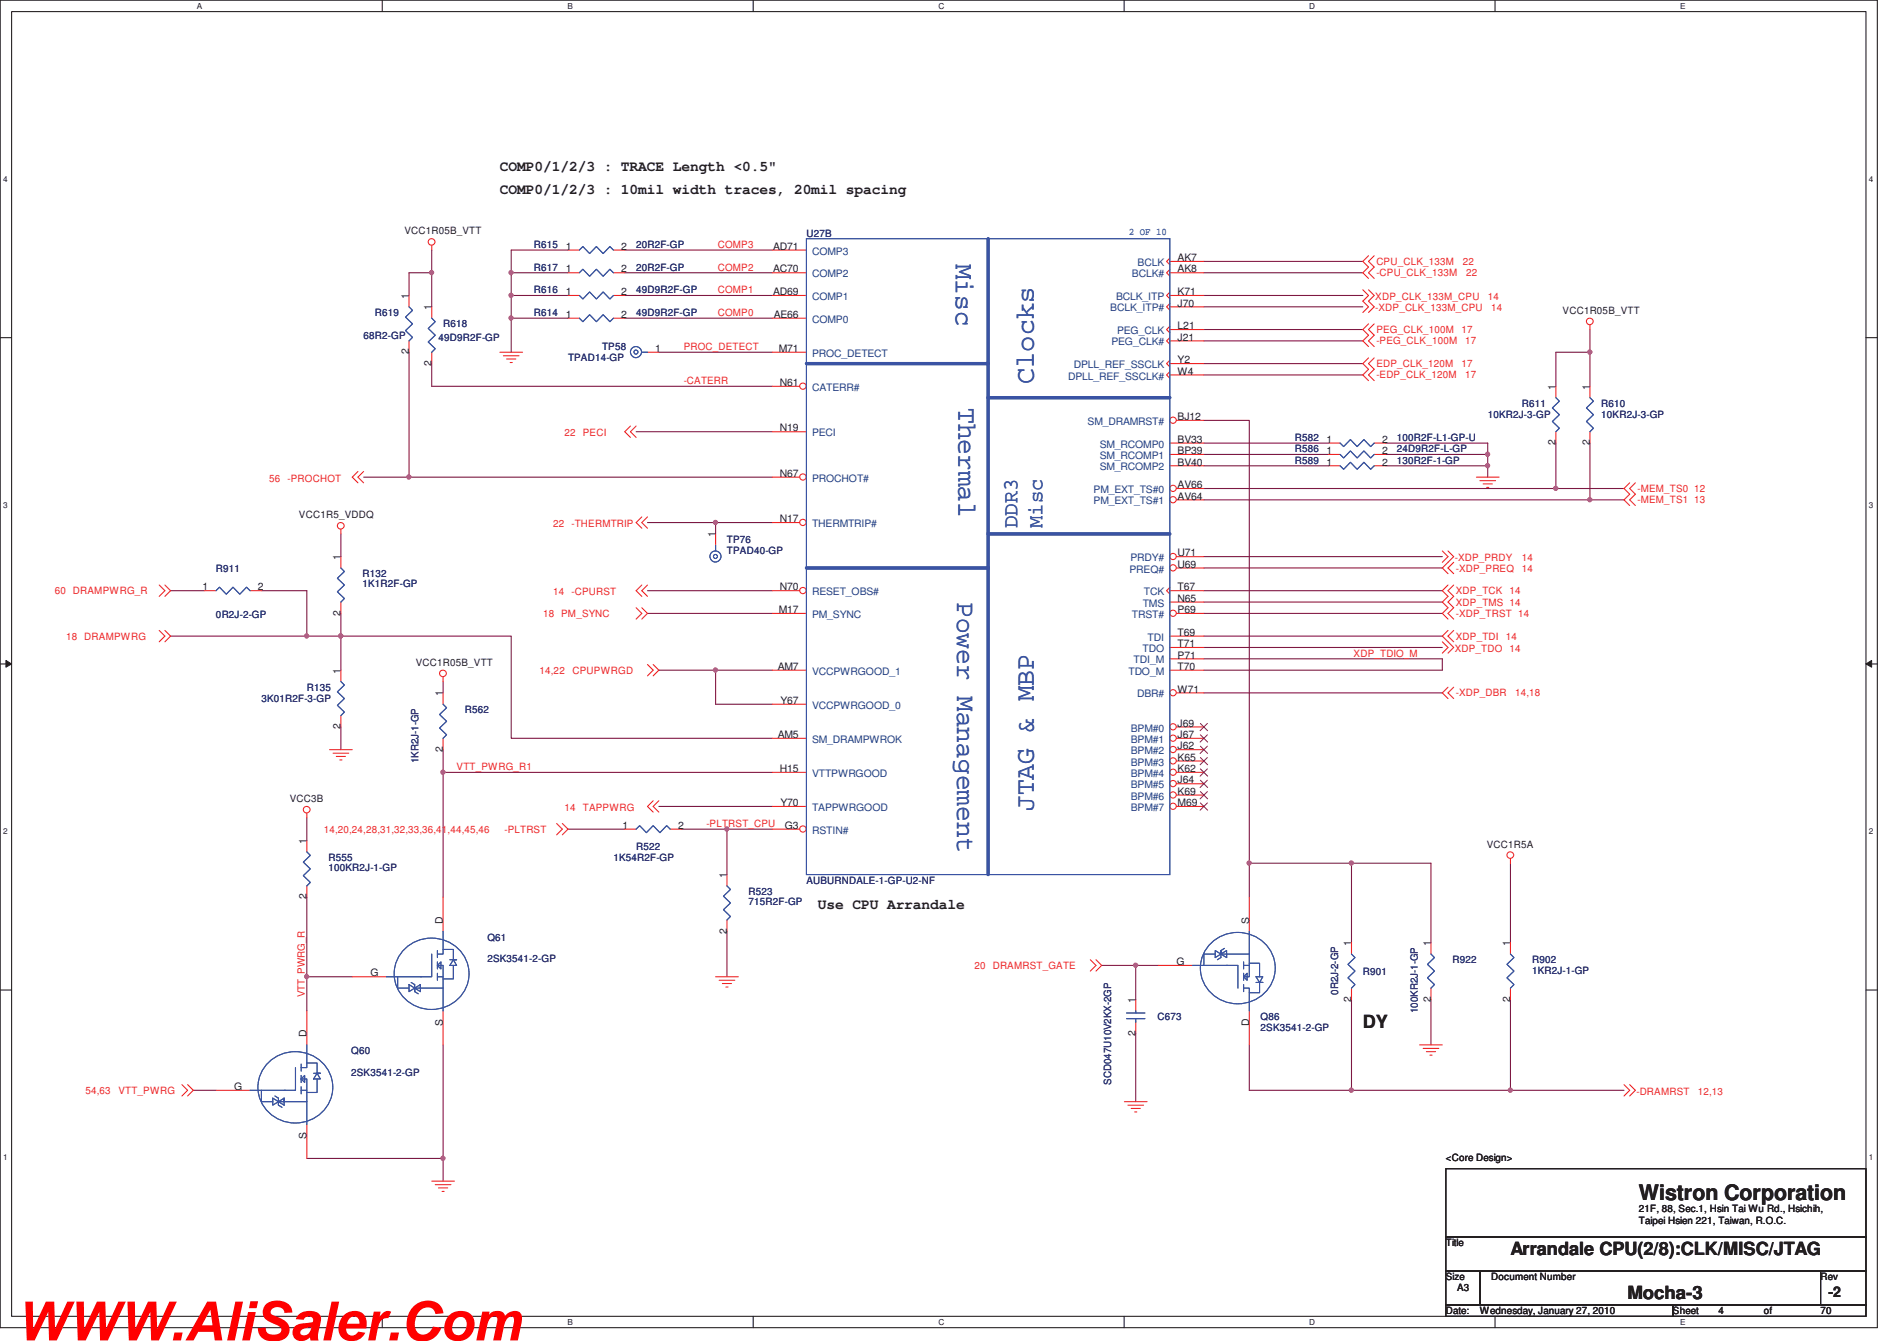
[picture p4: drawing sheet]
<svg xmlns="http://www.w3.org/2000/svg" width="297mm" height="210mm" viewBox="0 0 297 210" stroke-linecap="round" stroke-linejoin="round" font-family="sans-serif">
<path d="M0 0h294v207.9h-294zM1.8 1.8h290.4v204.3h-290.4z" fill="none" stroke="#231f20" stroke-width=".17"/>
<g fill="#fff">
<path d="M30.8 .2h.8v1.4h-.8z"/>
<path d="M30.8 206.3h.8v1.4h-.8z"/>
</g>
<path d="M59.9 0v1.8M59.9 206.1v1.8" fill="none" stroke="#231f20" stroke-width=".17"/>
<g fill="#fff">
<path d="M88.9 .2h.8v1.4h-.8z"/>
<path d="M88.9 206.3h.8v1.4h-.8z"/>
</g>
<path d="M117.9 0v1.8M117.9 206.1v1.8" fill="none" stroke="#231f20" stroke-width=".17"/>
<g fill="#fff">
<path d="M146.9 .2h.9v1.4h-.9z"/>
<path d="M146.9 206.3h.9v1.4h-.9z"/>
</g>
<path d="M176 0v1.8M176 206.1v1.8" fill="none" stroke="#231f20" stroke-width=".17"/>
<g fill="#fff">
<path d="M205 .2h.9v1.4h-.9z"/>
<path d="M205 206.3h.9v1.4h-.9z"/>
</g>
<path d="M234.1 0v1.8M234.1 206.1v1.8" fill="none" stroke="#231f20" stroke-width=".17"/>
<g fill="#fff">
<path d="M263.1 .2h.8v1.4h-.8z"/>
<path d="M263.1 206.3h.8v1.4h-.8z"/>
<path d="M.5 27.3h.7v1.4h-.7z"/>
<path d="M292.6 27.3h.7v1.4h-.7z"/>
<path d="M.5 78.4h.7v1.4h-.7z"/>
<path d="M292.6 78.4h.7v1.4h-.7z"/>
</g>
<path d="M0 52.9h1.8M292.2 52.9h1.8" fill="none" stroke="#231f20" stroke-width=".17"/>
<g fill="#fff">
<path d="M.5 129.5h.7v1.4h-.7z"/>
<path d="M292.6 129.5h.7v1.4h-.7z"/>
</g>
<path d="M0 104h1.8M292.2 104h1.8" fill="none" stroke="#231f20" stroke-width=".17"/>
<path d="M.9 103.4l.9 .6-.9 .5z" fill="#231f20"/>
<path d="M.9 103.4l.9 .6-.9 .5z" fill="none" stroke="#231f20" stroke-width=".16"/>
<path d="M292.2 104l.9-.6v1.1z" fill="#231f20"/>
<path d="M292.2 104l.9-.6v1.1z" fill="none" stroke="#231f20" stroke-width=".16"/>
<g fill="#fff">
<path d="M.5 180.5h.7v1.4h-.7z"/>
<path d="M292.6 180.5h.7v1.4h-.7z"/>
</g>
<path d="M0 155h1.8M292.2 155h1.8" fill="none" stroke="#231f20" stroke-width=".17"/>
<path d="M97.8 49.8h23.1M188.5 72.9h19.6M112.1 81.8h8.8" fill="none" stroke="#7f1542" stroke-width=".17"/>
<circle cx="112" cy="81.8" r=".32" fill="#b8529f"/>
<circle cx="112" cy="81.8" r=".32" fill="none" stroke="#b8529f" stroke-width=".17"/>
<path d="M64 55.2v19.5M217 72.9h16" fill="none" stroke="#7f1542" stroke-width=".17"/>
<circle cx="232.9" cy="72.9" r=".32" fill="#b8529f"/>
<circle cx="232.9" cy="72.9" r=".32" fill="none" stroke="#b8529f" stroke-width=".17"/>
<path d="M101.4 81.8h10.7v1.8M113.8 129.8h7.1" fill="none" stroke="#7f1542" stroke-width=".17"/>
<circle cx="113.8" cy="129.8" r=".32" fill="#b8529f"/>
<circle cx="113.8" cy="129.8" r=".32" fill="none" stroke="#b8529f" stroke-width=".17"/>
<path d="M80 49.8h8.9" fill="none" stroke="#7f1542" stroke-width=".17"/>
<circle cx="80" cy="49.8" r=".32" fill="#b8529f"/>
<circle cx="80" cy="49.8" r=".32" fill="none" stroke="#b8529f" stroke-width=".17"/>
<path d="M64 74.7h56.9" fill="none" stroke="#7f1542" stroke-width=".17"/>
<circle cx="64" cy="74.7" r=".32" fill="#b8529f"/>
<circle cx="64" cy="74.7" r=".32" fill="none" stroke="#b8529f" stroke-width=".17"/>
<g fill="none" stroke="#7f1542" stroke-width=".17">
<path d="M67.6 42.7v5.3M80 49.8v5.4M99.6 67.6h21.3M188.5 69.4h19.6M217 69.4h16M243.6 76.5h10.7M188.5 87.2h37.3M188.5 88.9h37.3M188.5 92.5h37.3M188.5 94.3h37.3M188.5 96.1h37.3M188.5 99.6h37.3"/>
<path d="M188.5 101.4h37.3M188.5 103.2h37.3v1.7h-37.3M188.5 108.5h37.3M103.2 126.3h17.7"/>
</g>
<circle cx="243.6" cy="76.5" r=".32" fill="#b8529f"/>
<circle cx="243.6" cy="76.5" r=".32" fill="none" stroke="#b8529f" stroke-width=".17"/>
<path d="M249 55.2v5.3" fill="none" stroke="#7f1542" stroke-width=".17"/>
<circle cx="248.9" cy="55.1" r=".32" fill="#b8529f"/>
<circle cx="248.9" cy="55.1" r=".32" fill="none" stroke="#b8529f" stroke-width=".17"/>
<path d="M64 42.7v3.6M217 71.2h16" fill="none" stroke="#7f1542" stroke-width=".17"/>
<circle cx="232.9" cy="71.1" r=".32" fill="#b8529f"/>
<circle cx="232.9" cy="71.1" r=".32" fill="none" stroke="#b8529f" stroke-width=".17"/>
<path d="M233 72.9v1.8M101.4 92.5h19.5M69.4 181.4v3.6" fill="none" stroke="#7f1542" stroke-width=".17"/>
<circle cx="69.4" cy="181.4" r=".32" fill="#b8529f"/>
<circle cx="69.4" cy="181.4" r=".32" fill="none" stroke="#b8529f" stroke-width=".17"/>
<path d="M188.5 71.2h19.6M69.4 120.9h51.5M106.7 129.8h7.1v7.1" fill="none" stroke="#7f1542" stroke-width=".17"/>
<circle cx="69.4" cy="120.9" r=".32" fill="#b8529f"/>
<circle cx="69.4" cy="120.9" r=".32" fill="none" stroke="#b8529f" stroke-width=".17"/>
<path d="M249 78.3h5.3" fill="none" stroke="#7f1542" stroke-width=".17"/>
<circle cx="248.9" cy="78.2" r=".32" fill="#b8529f"/>
<circle cx="248.9" cy="78.2" r=".32" fill="none" stroke="#b8529f" stroke-width=".17"/>
<g fill="none" stroke="#7f1542" stroke-width=".17">
<path d="M97.8 39.2h23.1M67.6 56.9v3.6h53.3M80 42.7h8.9M97.8 42.7h23.1M97.8 46.3h23.1M188.5 40.9h24.9M188.5 42.7h24.9M188.5 46.3h24.9M188.5 48h24.9M188.5 51.6h24.9M188.5 53.4h24.9M249 55.2h-5.4v5.3"/>
<path d="M113.8 145.8v7.1"/>
</g>
<circle cx="80" cy="42.7" r=".32" fill="#b8529f"/>
<circle cx="80" cy="42.7" r=".32" fill="none" stroke="#b8529f" stroke-width=".17"/>
<path d="M80 42.7v3.6h8.9" fill="none" stroke="#7f1542" stroke-width=".17"/>
<circle cx="80" cy="46.2" r=".32" fill="#b8529f"/>
<circle cx="80" cy="46.2" r=".32" fill="none" stroke="#b8529f" stroke-width=".17"/>
<path d="M64 42.7h3.6M80 46.3v3.5M103.2 55.2h17.7M56.9 74.7h7.1" fill="none" stroke="#7f1542" stroke-width=".17"/>
<circle cx="67.6" cy="42.7" r=".32" fill="#b8529f"/>
<circle cx="67.6" cy="42.7" r=".32" fill="none" stroke="#b8529f" stroke-width=".17"/>
<path d="M67.6 39.2v3.5M120.9 104.9h-8.8v5.4" fill="none" stroke="#7f1542" stroke-width=".17"/>
<circle cx="112" cy="104.9" r=".32" fill="#b8529f"/>
<circle cx="112" cy="104.9" r=".32" fill="none" stroke="#b8529f" stroke-width=".17"/>
<path d="M53.4 99.6h26.6v16h40.9M103.2 104.9h8.9M112.1 110.3h8.8" fill="none" stroke="#7f1542" stroke-width=".17"/>
<circle cx="53.4" cy="99.6" r=".32" fill="#b8529f"/>
<circle cx="53.4" cy="99.6" r=".32" fill="none" stroke="#b8529f" stroke-width=".17"/>
<path d="M53.4 83.6v3.6M53.4 99.6v5.3M53.4 113.8v3.6M69.4 106.7v1.8M69.4 117.4v23.1M55.2 152.9h-7.2v5.4" fill="none" stroke="#7f1542" stroke-width=".17"/>
<circle cx="48" cy="152.9" r=".32" fill="#b8529f"/>
<circle cx="48" cy="152.9" r=".32" fill="none" stroke="#b8529f" stroke-width=".17"/>
<g fill="none" stroke="#7f1542" stroke-width=".17">
<path d="M88.9 39.2h-8.9v3.5M188.5 56.9h24.9M188.5 58.7h24.9M249 51.6v3.6M188.5 65.8h7.1v69.4M233 69.4v3.5M243.6 69.4v7.1h-55.1M249 69.4v8.9h-60.5M101.4 96.1h19.5M48 128.1v3.5M88.9 129.8h8.9M48 140.5v12.4"/>
<path d="M30.3 170.7h3.5M69.4 163.6v17.8h-21.4"/>
</g>
<circle cx="195.6" cy="135.1" r=".32" fill="#b8529f"/>
<circle cx="195.6" cy="135.1" r=".32" fill="none" stroke="#b8529f" stroke-width=".17"/>
<path d="M195.6 140.5v-5.3h16v12.4M195.6 163.6v7.1M236.5 170.7h17.8" fill="none" stroke="#7f1542" stroke-width=".17"/>
<circle cx="236.5" cy="170.7" r=".32" fill="#b8529f"/>
<circle cx="236.5" cy="170.7" r=".32" fill="none" stroke="#b8529f" stroke-width=".17"/>
<path d="M211.6 156.5v14.2" fill="none" stroke="#7f1542" stroke-width=".17"/>
<circle cx="211.6" cy="170.7" r=".32" fill="#b8529f"/>
<circle cx="211.6" cy="170.7" r=".32" fill="none" stroke="#b8529f" stroke-width=".17"/>
<path d="M236.5 135.2v12.4M177.8 151.2h3.6M236.5 156.5v14.2h-24.9" fill="none" stroke="#7f1542" stroke-width=".17"/>
<circle cx="177.8" cy="151.1" r=".32" fill="#b8529f"/>
<circle cx="177.8" cy="151.1" r=".32" fill="none" stroke="#b8529f" stroke-width=".17"/>
<path d="M26.7 92.5h5.3M40.9 92.5h7.1M53.4 96.1v3.5h-5.4" fill="none" stroke="#7f1542" stroke-width=".17"/>
<circle cx="53.4" cy="99.6" r=".32" fill="#b8529f"/>
<circle cx="53.4" cy="99.6" r=".32" fill="none" stroke="#b8529f" stroke-width=".17"/>
<circle cx="48" cy="99.6" r=".32" fill="#b8529f"/>
<circle cx="48" cy="99.6" r=".32" fill="none" stroke="#b8529f" stroke-width=".17"/>
<path d="M48 92.5v7.1h-21.3M211.6 135.2h12.5M195.6 170.7h16" fill="none" stroke="#7f1542" stroke-width=".17"/>
<circle cx="211.6" cy="135.1" r=".32" fill="#b8529f"/>
<circle cx="211.6" cy="135.1" r=".32" fill="none" stroke="#b8529f" stroke-width=".17"/>
<path d="M224.1 135.2v12.4M172.5 151.2h5.3v5.3M224.1 156.5v7.1M177.8 161.8v10.7" fill="none" stroke="#7f1542" stroke-width=".17"/>
<g fill="none" stroke="#ec2426" stroke-width=".17">
<path d="M67.6 38.4v.8M64 46.3v1.7M64 53.4v1.8M67.6 48v1.8M67.6 55.2v1.7M78.3 55.2h3.5M78.8 55.7h2.5M79.3 56.2h1.5M79.9 56.8h.3M88.9 42.7h1.8M88.9 46.3h1.8M88.9 49.8h1.8"/>
<path d="M96.1 42.7h1.7M96.1 46.3h1.7M96.1 49.8h1.7M101.4 55.2h1.8M183.2 40.4l-.5 .5 .5 .5M183.2 42.2l-.5 .5 .5 .5M183.2 45.8l-.5 .5 .5 .5M183.2 47.5l-.5 .5 .5 .6M183.2 52.9l-.5 .5 .5 .5M183.2 51.1l-.5 .5 .5 .5M183.2 56.4l-.5 .5 .5 .5M183.2 58.2l-.5 .5 .5 .5"/>
<path d="M183.2 42.7h5.3M183.2 46.3h5.3M183.2 40.9h5.3M183.2 48h5.3M183.2 53.4h5.3M183.2 51.6h5.3M183.2 56.9h5.3M183.2 58.7h5.3M213.4 45.4l.9 .9-.9 .9 .9 .8-.9 .9M214.3 40l-.9 .9 .9 .9-.9 .9 .9 .9M214.3 50.7l-.9 .9 .9 .9-.9 .9 .9 .9M214.3 56l-.9 .9 .9 .9-.9 .9 .9 .9"/>
<path d="M214.3 45.4l.9 .9-.9 .9 .9 .8-.9 .9M215.2 40l-.9 .9 .9 .9-.9 .9 .9 .9M215.2 50.7l-.9 .9 .9 .9-.9 .9 .9 .9M215.2 56l-.9 .9 .9 .9-.9 .9 .9 .9M249 50.9v.7M56 73.8l-.8 .9 .8 .9M56.9 73.8l-.9 .9 .9 .9M98.7 66.7l-.9 .9 .9 .9M99.6 66.7l-.9 .9 .9 .9M208.1 72.9h1.7M215.2 72.9h1.8M231.2 74.7h3.5"/>
<path d="M231.7 75.3h2.5M232.2 75.8h1.5M232.8 76.3h.3M243.6 60.5v1.8M243.6 67.6v1.8M255.2 75.6l-.9 .9 .9 .9-.9 .9 .9 .9M256.1 75.6l-.9 .9 .9 .9-.9 .9 .9 .9M24.9 98.7l.9 .9-.9 .9M24.9 91.6l.9 .9-.9 .9M25.8 98.7l.9 .9-.9 .9M25.8 91.6l.9 .9-.9 .9M53.4 82.9v.7"/>
<path d="M53.4 87.2v1.7M53.4 94.3v1.8M99.6 95.2l.9 .9-.9 .8M100.5 91.6l-.9 .9 .9 .9M100.5 80.9l-.9 .9 .9 .9M100.5 95.2l.9 .9-.9 .8M101.4 91.6l-.9 .9 .9 .9M101.4 80.9l-.9 .9 .9 .9M225.8 86.3l.9 .9-.9 .8M226.7 86.3l.9 .9-1.8 1.7 .9 .9M226.7 98.7l-.9 .9 1.8 1.8-.9 .9M226.7 91.6l-.9 .9 .9 .9-.9 .9 .9 .9-.9 .9 .9 .8"/>
<path d="M227.6 88l-.9 .9 .9 .9M227.6 91.6l-.9 .9 .9 .9-.9 .9 .9 .9-.9 .9 .9 .8M227.6 98.7l-.9 .9 .9 .9M51.6 117.4h3.6M52.2 117.9h2.4M52.7 118.4h1.4M53.2 119h.3M69.4 106v.7M69.4 108.5v1.8M69.4 115.6v1.8M101.4 104.1l.9 .8-.9 .9M102.3 104.1l.9 .8-.9 .9"/>
<path d="M225.8 100.5l.9 .9-.9 .9M226.7 107.6l-.9 .9 .9 .9M227.6 107.6l-.9 .9 .9 .9M48 127.3v.8M87.2 128.9l.8 .9-.8 .9M88 128.9l.9 .9-.9 .9M97.8 129.8h1.8M102.3 125.4l-.9 .9 .9 .9M103.2 125.4l-.9 .9 .9 .9M104.9 129.8h1.8M113.8 136.9v1.8M236.5 134.4v.8"/>
<path d="M48 158.3v5.3M55.2 152.9h5.3M69.4 140.5v5.3M69.4 158.3v5.3M112.1 152.9h3.5M112.6 153.5h2.5M113.1 154h1.5M113.7 154.6h.3M113.8 144.1v1.7M170.7 150.3l.9 .9-.9 .9M171.6 150.3l.9 .9-.9 .9M211.6 147.6v1.8"/>
<path d="M211.6 154.7v1.8M28.5 169.8l.9 .9-.9 .9M29.4 169.8l.9 .9-.9 .9M33.8 170.7h5.4M48 176.1v5.3M176.1 172.5h3.5M176.6 173.1h2.5M177.1 173.6h1.5M177.7 174.1h.3M222.3 163.6h3.5M222.8 164.2h2.5M223.3 164.7h1.5"/>
<path d="M223.9 165.2h.3M254.3 169.8l.9 .9-.9 .9M255.2 169.8l.9 .9-.9 .9M67.6 185h3.6M68.2 185.5h2.4M68.7 186h1.4M69.2 186.6h.4"/>
<circle cx="67.6" cy="37.9" r=".52"/>
<circle cx="248.9" cy="50.3" r=".52"/>
<circle cx="53.4" cy="82.3" r=".52"/>
<circle cx="69.4" cy="105.4" r=".52"/>
<circle cx="48" cy="126.8" r=".52"/>
<circle cx="236.5" cy="133.9" r=".52"/>
</g>
<path d="M226.4 183h65.8v10.7h-65.8zM226.4 193.7h65.8v5.3h-65.8zM226.4 199h5.3v5.3h-5.3zM231.7 199h53.4v5.3h-53.4zM285.1 199h7.1v5.3h-7.1zM226.4 204.3h35.6v1.8h-35.6zM262 204.3h30.2v1.8h-30.2z" fill="none" stroke="#231f20" stroke-width=".17"/>
<g fill="none" stroke="#3a53a4" stroke-width=".17">
<path d="M64 48l.6 .6-1.1 1.1 1.1 1-1.1 1.1 1.1 1-.6 .6M67.6 49.8l.6 .6-1.1 1 1.1 1.1-1.1 1 1.1 1.1-.6 .6M90.7 42.7l.6-.5 1 1.1 1.1-1.1 1 1.1 1.1-1.1 .6 .5M90.7 46.3l.6 .5 1-1.1 1.1 1.1 1-1.1 1.1 1.1 .6-.5M90.7 49.8l.6 .6 1-1.1 1.1 1.1 1-1.1 1.1 1.1 .6-.6M100.5 55.2h.9M209.8 72.9l.6 .6 1.1-1.1 1 1.1 1.1-1.1 1 1.1 .6-.6M243.6 62.3l.6 .5-1.1 1.1 1.1 1-1.1 1.1 1.1 1.1-.6 .5M53.4 88.9l.5 .6-1.1 1 1.1 1.1-1.1 1.1 1.1 1-.5 .6M69.4 110.3l.5 .5-1.1 1.1 1.1 1-1.1 1.1 1.1 1.1-.5 .5M99.6 129.8l.6-.5 1 1.1 1.1-1.1 1 1.1 1.1-1.1 .5 .5M113.8 138.7l.6 .6-1.1 1 1.1 1.1-1.1 1 1.1 1.1-.6 .6"/>
<path d="M60.5 152.9h5.5M62.3 152.9v1.8h1.7M63.4 148.5a5.9 5.9 0 0 1 6.3-1.2 5.9 5.9 0 0 1 3.7 5.2 5.9 5.9 0 0 1-5.8 5.6 5.9 5.9 0 0 1-5.9-5.6 5.4 5.4 0 0 1 1.7-4zM64 154.2l.9 .5-.9 .6zM64.4 153.8l.5 .4v1.1v-.6h4.5M64.9 155.3l.6 .3M65.8 154.2l-.9 .5 .9 .6v-1.1v.5M67.6 149.4v3.5h-1.8M68.5 152.9h.9v5.4M68.5 151.2h.9v1.7M68.5 151.2l.5-.6v1.1zM68.5 148.8v1.1"/>
<path d="M68.5 150.6v1.1M68.5 152.4v1.1M69.4 145.8v3.6h-.9M69.4 148.7h1.6v1.6h.5h-1.1M71 151.2v2.1h-1.6M71 150.3l.5 .9h-1.1zM211.6 149.4l.6 .5-1.1 1.1 1.1 1.1-1.1 1 1.1 1.1-.6 .5M39.2 170.7h5.5M40.9 170.7v1.8h1.8M42.1 166.3a5.9 5.9 0 0 1 6.3-1.2 5.9 5.9 0 0 1 3.7 5.2 5.9 5.9 0 0 1-5.9 5.5 5.9 5.9 0 0 1-5.8-5.5 5.4 5.4 0 0 1 1.7-4zM42.7 172l.9 .5-.9 .6zM43 171.6l.6 .4v1.1v-.6h4.4"/>
<path d="M43.6 173.1l.6 .3M44.5 172l-.9 .5 .9 .6v-1.1v.5M46.3 167.2v3.5h-1.8M47.2 170.7h.8v5.4M47.2 168.9h.8v1.8M47.2 168.9l.5-.5v1.1zM47.2 166.6v1.1M47.2 168.4v1.1M47.2 170.2v1.1M48 163.6v3.6h-.8M48 166.5h1.7v1.6h.5h-1.1M49.7 168.9v2.2h-1.7"/>
<path d="M49.7 168.1l.5 .8h-1.1z"/>
<circle cx="99.6" cy="55.1" r=".32"/>
<circle cx="99.6" cy="55.1" r=".87"/>
</g>
<circle cx="125.7" cy="60.5" r=".5" fill="#fff"/>
<g fill="none" stroke="#ec2426" stroke-width=".17">
<path d="M120.9 46.3h5.4M120.9 60.5h4.3M120.9 67.6h5.4"/>
<circle cx="125.7" cy="60.5" r=".5"/>
</g>
<circle cx="125.7" cy="74.7" r=".5" fill="#fff"/>
<g fill="none" stroke="#ec2426" stroke-width=".17">
<path d="M120.9 74.7h4.3"/>
<circle cx="125.7" cy="74.7" r=".5"/>
</g>
<circle cx="125.7" cy="81.8" r=".5" fill="#fff"/>
<g fill="none" stroke="#ec2426" stroke-width=".17">
<path d="M120.9 81.8h4.3"/>
<circle cx="125.7" cy="81.8" r=".5"/>
</g>
<circle cx="125.7" cy="92.5" r=".5" fill="#fff"/>
<g fill="none" stroke="#ec2426" stroke-width=".17">
<path d="M120.9 92.5h4.3M120.9 104.9h5.4M120.9 110.3h5.4M120.9 115.6h5.4M120.9 120.9h5.4"/>
<circle cx="125.7" cy="92.5" r=".5"/>
</g>
<circle cx="125.7" cy="129.8" r=".5" fill="#fff"/>
<g fill="none" stroke="#ec2426" stroke-width=".17">
<path d="M120.9 129.8h4.3"/>
<circle cx="125.7" cy="129.8" r=".5"/>
</g>
<circle cx="183.7" cy="76.5" r=".5" fill="#fff"/>
<g fill="none" stroke="#ec2426" stroke-width=".17">
<path d="M184.2 76.5h4.3"/>
<circle cx="183.7" cy="76.5" r=".5"/>
</g>
<circle cx="183.7" cy="78.2" r=".5" fill="#fff"/>
<g fill="none" stroke="#ec2426" stroke-width=".17">
<path d="M184.2 78.3h4.3"/>
<circle cx="183.7" cy="78.2" r=".5"/>
</g>
<circle cx="183.7" cy="87.1" r=".5" fill="#fff"/>
<g fill="none" stroke="#ec2426" stroke-width=".17">
<path d="M184.2 87.2h4.3"/>
<circle cx="183.7" cy="87.1" r=".5"/>
</g>
<circle cx="183.7" cy="88.9" r=".5" fill="#fff"/>
<g fill="none" stroke="#ec2426" stroke-width=".17">
<path d="M183.2 92l-.5 .5 .5 .5M183.2 92.5h5.3M183.2 94.3h5.3M184.2 88.9h4.3"/>
<circle cx="183.7" cy="88.9" r=".5"/>
</g>
<circle cx="183.7" cy="96" r=".5" fill="#fff"/>
<g fill="none" stroke="#ec2426" stroke-width=".17">
<path d="M183.2 99.6h5.3M184.2 96.1h4.3M183.2 101.4h5.3M183.2 103.2h5.3M183.2 104.9h5.3"/>
<circle cx="183.7" cy="96" r=".5"/>
</g>
<circle cx="183.7" cy="108.5" r=".5" fill="#fff"/>
<g fill="none" stroke="#ec2426" stroke-width=".17">
<path d="M184.2 108.5h4.3"/>
<circle cx="183.7" cy="108.5" r=".5"/>
</g>
<circle cx="183.7" cy="113.8" r=".5" fill="#fff"/>
<g fill="none" stroke="#ec2426" stroke-width=".17">
<path d="M184.2 113.8h4.3"/>
<circle cx="183.7" cy="113.8" r=".5"/>
</g>
<path d="M188 113.3l1.1 1.1M189.1 113.3l-1.2 1.1" fill="none" stroke="#7f431c" stroke-width=".16"/>
<circle cx="183.7" cy="115.6" r=".5" fill="#fff"/>
<g fill="none" stroke="#ec2426" stroke-width=".17">
<path d="M184.2 115.6h4.3"/>
<circle cx="183.7" cy="115.6" r=".5"/>
</g>
<path d="M188 115.1l1.1 1.1M189.1 115.1l-1.2 1.1" fill="none" stroke="#7f431c" stroke-width=".16"/>
<circle cx="183.7" cy="117.4" r=".5" fill="#fff"/>
<g fill="none" stroke="#ec2426" stroke-width=".17">
<path d="M184.2 117.4h4.3"/>
<circle cx="183.7" cy="117.4" r=".5"/>
</g>
<path d="M188 116.8l1.1 1.2M189.1 116.8l-1.2 1.2" fill="none" stroke="#7f431c" stroke-width=".16"/>
<circle cx="183.7" cy="119.1" r=".5" fill="#fff"/>
<g fill="none" stroke="#ec2426" stroke-width=".17">
<path d="M184.2 119.2h4.3"/>
<circle cx="183.7" cy="119.1" r=".5"/>
</g>
<path d="M188 118.6l1.1 1.2M189.1 118.6l-1.2 1.2" fill="none" stroke="#7f431c" stroke-width=".16"/>
<circle cx="183.7" cy="120.9" r=".5" fill="#fff"/>
<g fill="none" stroke="#ec2426" stroke-width=".17">
<path d="M184.2 120.9h4.3"/>
<circle cx="183.7" cy="120.9" r=".5"/>
</g>
<path d="M188 120.4l1.1 1.1M189.1 120.4l-1.2 1.1" fill="none" stroke="#7f431c" stroke-width=".16"/>
<circle cx="183.7" cy="122.7" r=".5" fill="#fff"/>
<g fill="none" stroke="#ec2426" stroke-width=".17">
<path d="M184.2 122.7h4.3"/>
<circle cx="183.7" cy="122.7" r=".5"/>
</g>
<path d="M188 122.2l1.1 1.1M189.1 122.2l-1.2 1.1" fill="none" stroke="#7f431c" stroke-width=".16"/>
<circle cx="183.7" cy="124.5" r=".5" fill="#fff"/>
<g fill="none" stroke="#ec2426" stroke-width=".17">
<path d="M184.2 124.5h4.3"/>
<circle cx="183.7" cy="124.5" r=".5"/>
</g>
<path d="M188 123.9l1.1 1.2M189.1 123.9l-1.2 1.2" fill="none" stroke="#7f431c" stroke-width=".16"/>
<circle cx="183.7" cy="126.3" r=".5" fill="#fff"/>
<g fill="none" stroke="#ec2426" stroke-width=".17">
<path d="M120.9 49.8h5.4M120.9 55.2h5.4M183.2 69.4h5.3M183.2 71.2h5.3M183.2 72.9h5.3M120.9 96.1h5.4M120.9 126.3h5.4M184.2 126.3h4.3"/>
<circle cx="183.7" cy="126.3" r=".5"/>
</g>
<path d="M188 125.7l1.1 1.2M189.1 125.7l-1.2 1.2" fill="none" stroke="#7f431c" stroke-width=".16"/>
<circle cx="183.7" cy="65.8" r=".5" fill="#fff"/>
<g fill="none" stroke="#ec2426" stroke-width=".17">
<path d="M88.9 39.2h1.8M96.1 39.2h1.7M120.9 39.2h5.4M120.9 42.7h5.4M184.2 65.8h4.3M208.1 69.4h1.7M208.1 71.2h1.7M215.2 69.4h1.8M215.2 71.2h1.8M249 60.5v1.8M249 67.6v1.8M32 92.5h1.8"/>
<path d="M39.2 92.5h1.7M112.1 83.6v1.8M53.4 104.9v1.8M53.4 112.1v1.7M48 131.6v1.8M48 138.7v1.8M177.8 156.5v1.8M181.4 151.2h5.3M195.6 140.5v5.3M195.6 158.3v5.3M224.1 147.6v1.8M224.1 154.7v1.8"/>
<path d="M236.5 147.6v1.8M236.5 154.7v1.8M177.8 160.1v1.7"/>
<circle cx="183.7" cy="65.8" r=".5"/>
</g>
<g fill="none" stroke="#3a53a4" stroke-width=".17">
<path d="M90.7 39.2l.6-.6 1 1.1 1.1-1.1 1 1.1 1.1-1.1 .6 .6M126.3 37.4h56.9v99.5h-56.9zM209.8 69.4l.6 .5 1.1-1.1 1 1.1 1.1-1.1 1 1.1 .6-.5M209.8 71.2l.6 .5 1.1-1.1 1 1.1 1.1-1.1 1 1.1 .6-.5M249 62.3l.5 .5-1.1 1.1 1.1 1-1.1 1.1 1.1 1.1-.5 .5M33.8 92.5l.6-.6 1 1.1 1.1-1.1 1 1.1 1.1-1.1 .6 .6M112.1 85.4v.9M53.4 106.7l.5 .6-1.1 1 1.1 1.1-1.1 1 1.1 1.1-.5 .6M48 133.4l.6 .5-1.1 1.1 1.1 1.1-1.1 1 1.1 1.1-.6 .5M176.4 158.6h2.9M176.4 159.5h2.9M177.8 158.3v.3"/>
<path d="M177.8 159.5v.6M186.7 151.2h5.5M189.7 147.6a5.9 5.9 0 0 1 6.2-1.2 5.9 5.9 0 0 1 3.8 5.2 5.9 5.9 0 0 1-5.9 5.6 5.9 5.9 0 0 1-5.8-5.6 5.4 5.4 0 0 1 1.7-4zM190.3 148.8l.9 .6-.9 .5zM190.3 149.4h-1.8v1.8M191.7 148.5l-.5 .3M192.1 151.2h1.7v3.5M192.1 149.4v.5v-1.1l-.9 .6 .9 .5M194.7 154.7h.9v3.6M194.7 150.6v1.1M194.7 152.4v1.1M194.7 154.2v1.1"/>
<path d="M195.3 152.4v1.1l-.6-.6zM195.6 145.8v5.4h-.9M195.6 151.2v1.7h-.9M195.6 150.8h1.6v2.1M195.6 149.4h-4.4v-.6v1.1l-.6 .4M196.7 153.8h1h-.5v1.6h-1.6M196.7 152.9h1l-.5 .9zM224.1 149.4l.5 .5-1.1 1.1 1.1 1.1-1.1 1 1.1 1.1-.5 .5M236.5 149.4l.6 .5-1.1 1.1 1.1 1.1-1.1 1 1.1 1.1-.6 .5"/>
<circle cx="112" cy="87.1" r=".32"/>
<circle cx="112" cy="87.1" r=".87"/>
</g>
<path d="M154.7 37.4v99.5M126.3 56.9h28.4M154.7 62.3h28.5M126.3 88.9h28.4M154.7 83.6h28.5" fill="none" stroke="#3a53a4" stroke-width=".51"/>
<circle cx="112" cy="81.8" r=".32" fill="#b8529f"/>
<circle cx="112" cy="81.8" r=".32" fill="none" stroke="#b8529f" stroke-width=".17"/>
<circle cx="232.9" cy="72.9" r=".32" fill="#b8529f"/>
<circle cx="232.9" cy="72.9" r=".32" fill="none" stroke="#b8529f" stroke-width=".17"/>
<circle cx="113.8" cy="129.8" r=".32" fill="#b8529f"/>
<circle cx="113.8" cy="129.8" r=".32" fill="none" stroke="#b8529f" stroke-width=".17"/>
<circle cx="80" cy="49.8" r=".32" fill="#b8529f"/>
<circle cx="80" cy="49.8" r=".32" fill="none" stroke="#b8529f" stroke-width=".17"/>
<circle cx="64" cy="74.7" r=".32" fill="#b8529f"/>
<circle cx="64" cy="74.7" r=".32" fill="none" stroke="#b8529f" stroke-width=".17"/>
<circle cx="243.6" cy="76.5" r=".32" fill="#b8529f"/>
<circle cx="243.6" cy="76.5" r=".32" fill="none" stroke="#b8529f" stroke-width=".17"/>
<circle cx="248.9" cy="55.1" r=".32" fill="#b8529f"/>
<circle cx="248.9" cy="55.1" r=".32" fill="none" stroke="#b8529f" stroke-width=".17"/>
<circle cx="232.9" cy="71.1" r=".32" fill="#b8529f"/>
<circle cx="232.9" cy="71.1" r=".32" fill="none" stroke="#b8529f" stroke-width=".17"/>
<circle cx="69.4" cy="181.4" r=".32" fill="#b8529f"/>
<circle cx="69.4" cy="181.4" r=".32" fill="none" stroke="#b8529f" stroke-width=".17"/>
<circle cx="69.4" cy="120.9" r=".32" fill="#b8529f"/>
<circle cx="69.4" cy="120.9" r=".32" fill="none" stroke="#b8529f" stroke-width=".17"/>
<circle cx="248.9" cy="78.2" r=".32" fill="#b8529f"/>
<circle cx="248.9" cy="78.2" r=".32" fill="none" stroke="#b8529f" stroke-width=".17"/>
<circle cx="80" cy="42.7" r=".32" fill="#b8529f"/>
<circle cx="80" cy="42.7" r=".32" fill="none" stroke="#b8529f" stroke-width=".17"/>
<circle cx="80" cy="46.2" r=".32" fill="#b8529f"/>
<circle cx="80" cy="46.2" r=".32" fill="none" stroke="#b8529f" stroke-width=".17"/>
<circle cx="67.6" cy="42.7" r=".32" fill="#b8529f"/>
<circle cx="67.6" cy="42.7" r=".32" fill="none" stroke="#b8529f" stroke-width=".17"/>
<circle cx="112" cy="104.9" r=".32" fill="#b8529f"/>
<circle cx="112" cy="104.9" r=".32" fill="none" stroke="#b8529f" stroke-width=".17"/>
<circle cx="53.4" cy="99.6" r=".32" fill="#b8529f"/>
<circle cx="53.4" cy="99.6" r=".32" fill="none" stroke="#b8529f" stroke-width=".17"/>
<circle cx="48" cy="152.9" r=".32" fill="#b8529f"/>
<circle cx="48" cy="152.9" r=".32" fill="none" stroke="#b8529f" stroke-width=".17"/>
<circle cx="195.6" cy="135.1" r=".32" fill="#b8529f"/>
<circle cx="195.6" cy="135.1" r=".32" fill="none" stroke="#b8529f" stroke-width=".17"/>
<circle cx="236.5" cy="170.7" r=".32" fill="#b8529f"/>
<circle cx="236.5" cy="170.7" r=".32" fill="none" stroke="#b8529f" stroke-width=".17"/>
<circle cx="211.6" cy="170.7" r=".32" fill="#b8529f"/>
<circle cx="211.6" cy="170.7" r=".32" fill="none" stroke="#b8529f" stroke-width=".17"/>
<circle cx="177.8" cy="151.1" r=".32" fill="#b8529f"/>
<circle cx="177.8" cy="151.1" r=".32" fill="none" stroke="#b8529f" stroke-width=".17"/>
<circle cx="53.4" cy="99.6" r=".32" fill="#b8529f"/>
<circle cx="53.4" cy="99.6" r=".32" fill="none" stroke="#b8529f" stroke-width=".17"/>
<circle cx="48" cy="99.6" r=".32" fill="#b8529f"/>
<circle cx="48" cy="99.6" r=".32" fill="none" stroke="#b8529f" stroke-width=".17"/>
<circle cx="211.6" cy="135.1" r=".32" fill="#b8529f"/>
<circle cx="211.6" cy="135.1" r=".32" fill="none" stroke="#b8529f" stroke-width=".17"/>
<text font-size="8.5" fill="#f00" x="2.5" y="209.9">WWW.AliSaler.Com</text>
<g font-size="4.2" fill="#3a53a4">
<text x="149.7" y="41.3" transform="rotate(90 149.7 41.3)">Misc</text>
<text x="150.1" y="63.9" transform="rotate(90 150.1 63.9)">Thermal</text>
<text x="161.9" y="60.2" transform="rotate(-90 161.9 60.2)">Clocks</text>
<text x="149.9" y="94.3" transform="rotate(90 149.9 94.3)">Power Management</text>
<text x="161.9" y="127" transform="rotate(-90 161.9 127)">JTAG &amp; MBP</text>
</g>
<g font-size="3.3" fill="#3a53a4">
<text x="159.3" y="82.7" transform="rotate(-90 159.3 82.7)">DDR3</text>
<text x="163.2" y="82.7" transform="rotate(-90 163.2 82.7)">Misc</text>
</g>
<text font-size="3.3" fill="#231f20" x="256.6" y="187.9">Wistron Corporation</text>
<g font-size="2.8" fill="#231f20">
<text x="213.4" y="160.9">DY</text>
<text x="236.5" y="196.5">Arrandale CPU(2/8):CLK/MISC/JTAG</text>
<text x="254.8" y="203.4">Mocha-3</text>
</g>
<g font-size="2.3" fill="#231f20">
<text x="78.3" y="26.8">COMP0/1/2/3 : TRACE Length &lt;0.5&quot;</text>
<text x="78.3" y="30.4">COMP0/1/2/3 : 10mil width traces, 20mil spacing</text>
<text x="128.1" y="142.4">Use CPU Arrandale</text>
<text x="286.3" y="203.1">-2</text>
</g>
<g font-size="1.6" fill="#231f20">
<text x="63.3" y="36.7">VCC1R05B_VTT</text>
<text x="88.6" y="39.1">1</text>
<text x="97.3" y="39.1">2</text>
<text x="121.1" y="39.1">AD71</text>
<text x="184.4" y="40.9">AK7</text>
<text x="64" y="46.8" transform="rotate(-90 64 46.8)">1</text>
<text x="88.6" y="42.7">1</text>
<text x="88.6" y="46.2">1</text>
<text x="97.3" y="42.7">2</text>
<text x="97.3" y="46.2">2</text>
<text x="121.1" y="46.2">AD69</text>
<text x="121.1" y="42.7">AC70</text>
<text x="184.4" y="46.2">K71</text>
<text x="184.4" y="42.7">AK8</text>
<text x="67.6" y="48.6" transform="rotate(-90 67.6 48.6)">1</text>
<text x="88.6" y="49.8">1</text>
<text x="97.3" y="49.8">2</text>
<text x="121.2" y="49.8">AE66</text>
<text x="184.4" y="48">J70</text>
<text x="184.4" y="51.6">L21</text>
<text x="184.4" y="53.3">J21</text>
<text x="244.7" y="49.1">VCC1R05B_VTT</text>
<text x="64" y="55.5" transform="rotate(-90 64 55.5)">2</text>
<text x="67.6" y="57.3" transform="rotate(-90 67.6 57.3)">2</text>
<text x="102.6" y="55.1">1</text>
<text x="122" y="55.1">M71</text>
<text x="184.4" y="58.7">W4</text>
<text x="184.4" y="56.9">Y2</text>
<text x="122.1" y="60.4">N61</text>
<text x="184.4" y="65.8">BJ12</text>
<text x="243.6" y="61" transform="rotate(-90 243.6 61)">1</text>
<text x="248.9" y="61" transform="rotate(-90 248.9 61)">1</text>
<text x="122.1" y="67.6">N19</text>
<text x="184.4" y="69.3">BV33</text>
<text x="184.4" y="71.1">BP39</text>
<text x="207.7" y="69.3">1</text>
<text x="207.7" y="71.1">1</text>
<text x="216.4" y="69.3">2</text>
<text x="216.4" y="71.1">2</text>
<text x="243.6" y="69.7" transform="rotate(-90 243.6 69.7)">2</text>
<text x="248.9" y="69.7" transform="rotate(-90 248.9 69.7)">2</text>
<text x="122.1" y="74.7">N67</text>
<text x="184.4" y="76.5">AV66</text>
<text x="184.4" y="72.9">BV40</text>
<text x="207.7" y="72.9">1</text>
<text x="216.4" y="72.9">2</text>
<text x="46.8" y="81.1">VCC1R5_VDDQ</text>
<text x="122.1" y="81.8">N17</text>
<text x="184.4" y="78.2">AV64</text>
<text x="53.3" y="87.7" transform="rotate(-90 53.3 87.7)">1</text>
<text x="112" y="84.2" transform="rotate(-90 112 84.2)">1</text>
<text x="184.4" y="87.1">U71</text>
<text x="184.4" y="88.9">U69</text>
<text x="31.7" y="92.5">1</text>
<text x="40.4" y="92.5">2</text>
<text x="122.1" y="92.5">N70</text>
<text x="184.4" y="92.5">T67</text>
<text x="184.4" y="94.2">N65</text>
<text x="53.3" y="96.4" transform="rotate(-90 53.3 96.4)">2</text>
<text x="122" y="96">M17</text>
<text x="184.4" y="99.6">T69</text>
<text x="184.4" y="96">P69</text>
<text x="184.4" y="101.3">T71</text>
<text x="53.3" y="105.5" transform="rotate(-90 53.3 105.5)">1</text>
<text x="65.1" y="104.3">VCC1R05B_VTT</text>
<text x="121.8" y="104.9">AM7</text>
<text x="184.4" y="103.1">P71</text>
<text x="184.4" y="104.9">T70</text>
<text x="69.3" y="109" transform="rotate(-90 69.3 109)">1</text>
<text x="122.2" y="110.2">Y67</text>
<text x="184.4" y="113.8">J69</text>
<text x="184.4" y="108.5">W71</text>
<text x="53.3" y="114.2" transform="rotate(-90 53.3 114.2)">2</text>
<text x="69.3" y="117.7" transform="rotate(-90 69.3 117.7)">2</text>
<text x="121.8" y="115.6">AM5</text>
<text x="184.4" y="115.6">J67</text>
<text x="184.4" y="117.3">J62</text>
<text x="184.4" y="119.1">K65</text>
<text x="45.4" y="125.6">VCC3B</text>
<text x="122.1" y="120.9">H15</text>
<text x="184.4" y="120.9">K62</text>
<text x="184.4" y="122.7">J64</text>
<text x="184.4" y="124.5">K69</text>
<text x="97.5" y="129.8">1</text>
<text x="106.2" y="129.8">2</text>
<text x="122.2" y="126.2">Y70</text>
<text x="122.9" y="129.8">G3</text>
<text x="184.4" y="126.2">M69</text>
<text x="48" y="132.2" transform="rotate(-90 48 132.2)">1</text>
<text x="113.8" y="137.5" transform="rotate(-90 113.8 137.5)">1</text>
<text x="232.8" y="132.7">VCC1R5A</text>
<text x="48" y="140.8" transform="rotate(-90 48 140.8)">2</text>
<text x="69.3" y="144.6" transform="rotate(-90 69.3 144.6)">D</text>
<text x="113.8" y="146.2" transform="rotate(-90 113.8 146.2)">2</text>
<text x="195.6" y="144.6" transform="rotate(-90 195.6 144.6)">S</text>
<text x="211.6" y="148.2" transform="rotate(-90 211.6 148.2)">1</text>
<text x="224" y="148.2" transform="rotate(-90 224 148.2)">1</text>
<text x="236.5" y="148.2" transform="rotate(-90 236.5 148.2)">1</text>
<text x="58" y="152.9">G</text>
<text x="184.2" y="151.1">G</text>
<text x="69.3" y="160.6" transform="rotate(-90 69.3 160.6)">S</text>
<text x="177.8" y="157.1" transform="rotate(-90 177.8 157.1)">1</text>
<text x="195.6" y="160.7" transform="rotate(-90 195.6 160.7)">D</text>
<text x="211.6" y="156.8" transform="rotate(-90 211.6 156.8)">2</text>
<text x="224" y="156.8" transform="rotate(-90 224 156.8)">2</text>
<text x="236.5" y="156.8" transform="rotate(-90 236.5 156.8)">2</text>
<text x="48" y="162.4" transform="rotate(-90 48 162.4)">D</text>
<text x="177.8" y="162.2" transform="rotate(-90 177.8 162.2)">2</text>
<text x="36.7" y="170.7">G</text>
<text x="48" y="178.4" transform="rotate(-90 48 178.4)">S</text>
<text x="226.4" y="181.8">&lt;Core Design&gt;</text>
<text x="256.6" y="189.8">21F, 88, Sec.1, Hsin Tai Wu Rd., Hsichih,</text>
<text x="256.6" y="191.6">Taipei Hsien 221, Taiwan, R.O.C.</text>
<text x="226.4" y="195.1">Title</text>
<text x="226.4" y="200.4">Size</text>
<text x="228.2" y="202.2">A3</text>
<text x="233.5" y="200.4">Document Number</text>
<text x="285.1" y="200.4">Rev</text>
<text x="226.4" y="205.8">Date:</text>
<text x="231.7" y="205.8">Wednesday, January 27, 2010</text>
<text x="262" y="205.8">Sheet</text>
<text x="269.1" y="205.8">4</text>
<text x="276.2" y="205.8">of</text>
<text x="285.1" y="205.8">70</text>
</g>
<g font-size="1.6" fill="#2d2d72">
<text x="83.6" y="38.8">R615</text>
<text x="99.6" y="38.8">20R2F-GP</text>
<text x="126.3" y="37">U27B</text>
<text x="83.6" y="42.4">R617</text>
<text x="83.6" y="45.9">R616</text>
<text x="99.6" y="42.4">20R2F-GP</text>
<text x="99.6" y="45.9">49D9R2F-GP</text>
<text x="56.9" y="53">68R2-GP</text>
<text x="58.7" y="49.5">R619</text>
<text x="68.7" y="53.4">49D9R2F-GP</text>
<text x="69.4" y="51.3">R618</text>
<text x="83.6" y="49.5">R614</text>
<text x="99.6" y="49.5">49D9R2F-GP</text>
<text x="88.9" y="56.6">TPAD14-GP</text>
<text x="94.3" y="54.8">TP58</text>
<text x="233" y="65.5">10KR2J-3-GP</text>
<text x="238.3" y="63.7">R611</text>
<text x="250.7" y="63.7">R610</text>
<text x="250.7" y="65.5">10KR2J-3-GP</text>
<text x="202.7" y="69">R582</text>
<text x="202.7" y="70.8">R586</text>
<text x="218.7" y="69">100R2F-L1-GP-U</text>
<text x="218.7" y="70.8">24D9R2F-L-GP</text>
<text x="202.7" y="72.6">R589</text>
<text x="218.7" y="72.6">130R2F-1-GP</text>
<text x="33.8" y="89.5">R911</text>
<text x="113.8" y="85">TP76</text>
<text x="113.8" y="86.8">TPAD40-GP</text>
<text x="56.8" y="90.4">R132</text>
<text x="56.8" y="92">1K1R2F-GP</text>
<text x="33.8" y="96.8">0R2J-2-GP</text>
<text x="40.9" y="109.9">3K01R2F-3-GP</text>
<text x="48" y="108.2">R135</text>
<text x="72.8" y="111.7">R562</text>
<text x="65.5" y="119.5" transform="rotate(-90 65.5 119.5)">1KR2J-1-GP</text>
<text x="51.4" y="134.8">R555</text>
<text x="51.4" y="136.4">100KR2J-1-GP</text>
<text x="96.1" y="134.8">1K54R2F-GP</text>
<text x="99.6" y="133.1">R522</text>
<text x="117.2" y="140.2">R523</text>
<text x="117.2" y="141.8">715R2F-GP</text>
<text x="126.3" y="138.4">AUBURNDALE-1-GP-U2-NF</text>
<text x="76.3" y="147.3">Q61</text>
<text x="76.3" y="150.7">2SK3541-2-GP</text>
<text x="209.5" y="155.8" transform="rotate(-90 209.5 155.8)">0R2J-2-GP</text>
<text x="213.4" y="152.6">R901</text>
<text x="227.5" y="150.8">R922</text>
<text x="239.9" y="150.8">R902</text>
<text x="239.9" y="152.4">1KR2J-1-GP</text>
<text x="181.2" y="159.7">C673</text>
<text x="197.4" y="159.7">Q86</text>
<text x="197.4" y="161.5">2SK3541-2-GP</text>
<text x="222" y="158.6" transform="rotate(-90 222 158.6)">100KR2J-1-GP</text>
<text x="55" y="165.1">Q60</text>
<text x="55" y="168.4">2SK3541-2-GP</text>
<text x="174" y="169.8" transform="rotate(-90 174 169.8)">SCD047U10V2KX-2GP</text>
</g>
<g font-size="1.6" fill="#ec2426">
<text x="112.4" y="38.8">COMP3</text>
<text x="215.5" y="41.5">CPU_CLK_133M</text>
<text x="229.1" y="41.5">22</text>
<text x="112.4" y="42.4">COMP2</text>
<text x="112.4" y="45.9">COMP1</text>
<text x="215.3" y="47">XDP_CLK_133M_CPU</text>
<text x="215.5" y="43.3">-CPU_CLK_133M</text>
<text x="229.6" y="43.3">22</text>
<text x="233" y="47">14</text>
<text x="112.4" y="49.5">COMP0</text>
<text x="215.3" y="48.8">-XDP_CLK_133M_CPU</text>
<text x="215.5" y="52.2">PEG_CLK_100M</text>
<text x="215.5" y="53.9">-PEG_CLK_100M</text>
<text x="228.9" y="52.2">17</text>
<text x="229.4" y="53.9">17</text>
<text x="233.5" y="48.8">14</text>
<text x="107.1" y="54.8">PROC_DETECT</text>
<text x="215.5" y="57.5">EDP_CLK_120M</text>
<text x="215.5" y="59.3">-EDP_CLK_120M</text>
<text x="228.9" y="57.5">17</text>
<text x="229.4" y="59.3">17</text>
<text x="107.1" y="60.2">-CATERR</text>
<text x="88.4" y="68.3">22</text>
<text x="91.3" y="68.3">PECI</text>
<text x="42.2" y="75.4">56</text>
<text x="45" y="75.4">-PROCHOT</text>
<text x="256.4" y="77">-MEM_TS0 12</text>
<text x="86.6" y="82.5">22</text>
<text x="89.5" y="82.5">-THERMTRIP</text>
<text x="256.4" y="78.8">-MEM_TS1 13</text>
<text x="227.8" y="87.9">-XDP_PRDY</text>
<text x="228" y="89.5">-XDP_PREQ</text>
<text x="238.3" y="89.5">14</text>
<text x="238.3" y="87.9">14</text>
<text x="8.6" y="93">60 DRAMPWRG_R</text>
<text x="86.6" y="93.2">14</text>
<text x="89.5" y="93.2">-CPURST</text>
<text x="228" y="93">XDP_TCK 14</text>
<text x="228" y="94.8">XDP_TMS 14</text>
<text x="10.4" y="100.2">18 DRAMPWRG</text>
<text x="85" y="96.6">18 PM_SYNC</text>
<text x="228" y="96.6">-XDP_TRST 14</text>
<text x="228" y="100.2">XDP_TDI</text>
<text x="235.8" y="100.2">14</text>
<text x="84.5" y="105.5">14,22</text>
<text x="89.7" y="105.5">CPUPWRGD</text>
<text x="212" y="102.8">XDP_TDIO_M</text>
<text x="227.8" y="102.1">XDP_TDO 14</text>
<text x="228" y="109">-XDP_DBR</text>
<text x="237.2" y="109">14,18</text>
<text x="71.5" y="120.6">VTT_PWRG_R1</text>
<text x="50.7" y="130.4">14,20,24,28,31,32,33,36,41,44,45,46</text>
<text x="79" y="130.4">-PLTRST</text>
<text x="88.4" y="127">14</text>
<text x="91.3" y="127">TAPPWRG</text>
<text x="110.6" y="129.5">-PLTRST_CPU</text>
<text x="152.6" y="151.7">20 DRAMRST_GATE</text>
<text x="47.7" y="156.2" transform="rotate(-90 47.7 156.2)">VTT_PWRG_R</text>
<text x="13.4" y="171.3">54,63</text>
<text x="18.5" y="171.3">VTT_PWRG</text>
<text x="256.2" y="171.4">-DRAMRST</text>
<text x="265.9" y="171.4">12,13</text>
</g>
<g font-size="1.6" fill="#1d437e">
<text x="127.2" y="39.9">COMP3</text>
<text x="178.1" y="41.7">BCLK</text>
<text x="127.2" y="47">COMP1</text>
<text x="127.2" y="43.4">COMP2</text>
<text x="174.7" y="47">BCLK_ITP</text>
<text x="177.2" y="43.4">BCLK#</text>
<text x="127.2" y="50.5">COMP0</text>
<text x="173.9" y="48.8">BCLK_ITP#</text>
<text x="174.9" y="52.3">PEG_CLK</text>
<text x="127.2" y="55.9">PROC_DETECT</text>
<text x="167.3" y="59.4">DPLL_REF_SSCLK#</text>
<text x="168.1" y="57.7">DPLL_REF_SSCLK</text>
<text x="174" y="54.1">PEG_CLK#</text>
<text x="127.2" y="61.2">CATERR#</text>
<text x="127.2" y="68.3">PECI</text>
<text x="170.3" y="66.5">SM_DRAMRST#</text>
<text x="172.2" y="70.1">SM_RCOMP0</text>
<text x="172.2" y="71.9">SM_RCOMP1</text>
<text x="127.2" y="75.4">PROCHOT#</text>
<text x="171.2" y="77.2">PM_EXT_TS#0</text>
<text x="172.2" y="73.7">SM_RCOMP2</text>
<text x="127.2" y="82.5">THERMTRIP#</text>
<text x="171.2" y="79">PM_EXT_TS#1</text>
<text x="176.9" y="89.7">PREQ#</text>
<text x="177" y="87.9">PRDY#</text>
<text x="127.2" y="93.2">RESET_OBS#</text>
<text x="178.9" y="95">TMS</text>
<text x="179.1" y="93.2">TCK</text>
<text x="127.2" y="96.8">PM_SYNC</text>
<text x="177.2" y="96.8">TRST#</text>
<text x="179.7" y="100.3">TDI</text>
<text x="127.2" y="105.7">VCCPWRGOOD_1</text>
<text x="176.7" y="105.7">TDO_M</text>
<text x="177.5" y="103.9">TDI_M</text>
<text x="178.9" y="102.1">TDO</text>
<text x="127.2" y="111">VCCPWRGOOD_0</text>
<text x="178.1" y="109.2">DBR#</text>
<text x="127.2" y="116.3">SM_DRAMPWROK</text>
<text x="177.1" y="114.6">BPM#0</text>
<text x="177.1" y="116.3">BPM#1</text>
<text x="177.1" y="118.1">BPM#2</text>
<text x="177.1" y="119.9">BPM#3</text>
<text x="127.2" y="121.7">VTTPWRGOOD</text>
<text x="177.1" y="121.7">BPM#4</text>
<text x="177.1" y="123.4">BPM#5</text>
<text x="177.1" y="125.2">BPM#6</text>
<text x="127.2" y="130.6">RSTIN#</text>
<text x="127.2" y="127">TAPPWRGOOD</text>
<text x="177.1" y="127">BPM#7</text>
</g>
<text font-size="1.6" fill="#3a53a4" x="176.8" y="36.8">2 OF 10</text>
<g font-size="1.3" fill="#231f20">
<text x="30.8" y="1.4">A</text>
<text x="88.9" y="1.4">B</text>
<text x="146.9" y="1.4">C</text>
<text x="205" y="1.4">D</text>
<text x="263.1" y="1.4">E</text>
<text x=".5" y="28.5">4</text>
<text x="292.6" y="28.5">4</text>
<text x=".5" y="79.5">3</text>
<text x="292.6" y="79.5">3</text>
<text x=".5" y="130.6">2</text>
<text x="292.6" y="130.6">2</text>
<text x=".5" y="181.7">1</text>
<text x="292.6" y="181.7">1</text>
<text x="30.8" y="207.4">A</text>
<text x="88.9" y="207.4">B</text>
<text x="146.9" y="207.4">C</text>
<text x="205" y="207.4">D</text>
<text x="263.1" y="207.4">E</text>
</g>
</svg>
